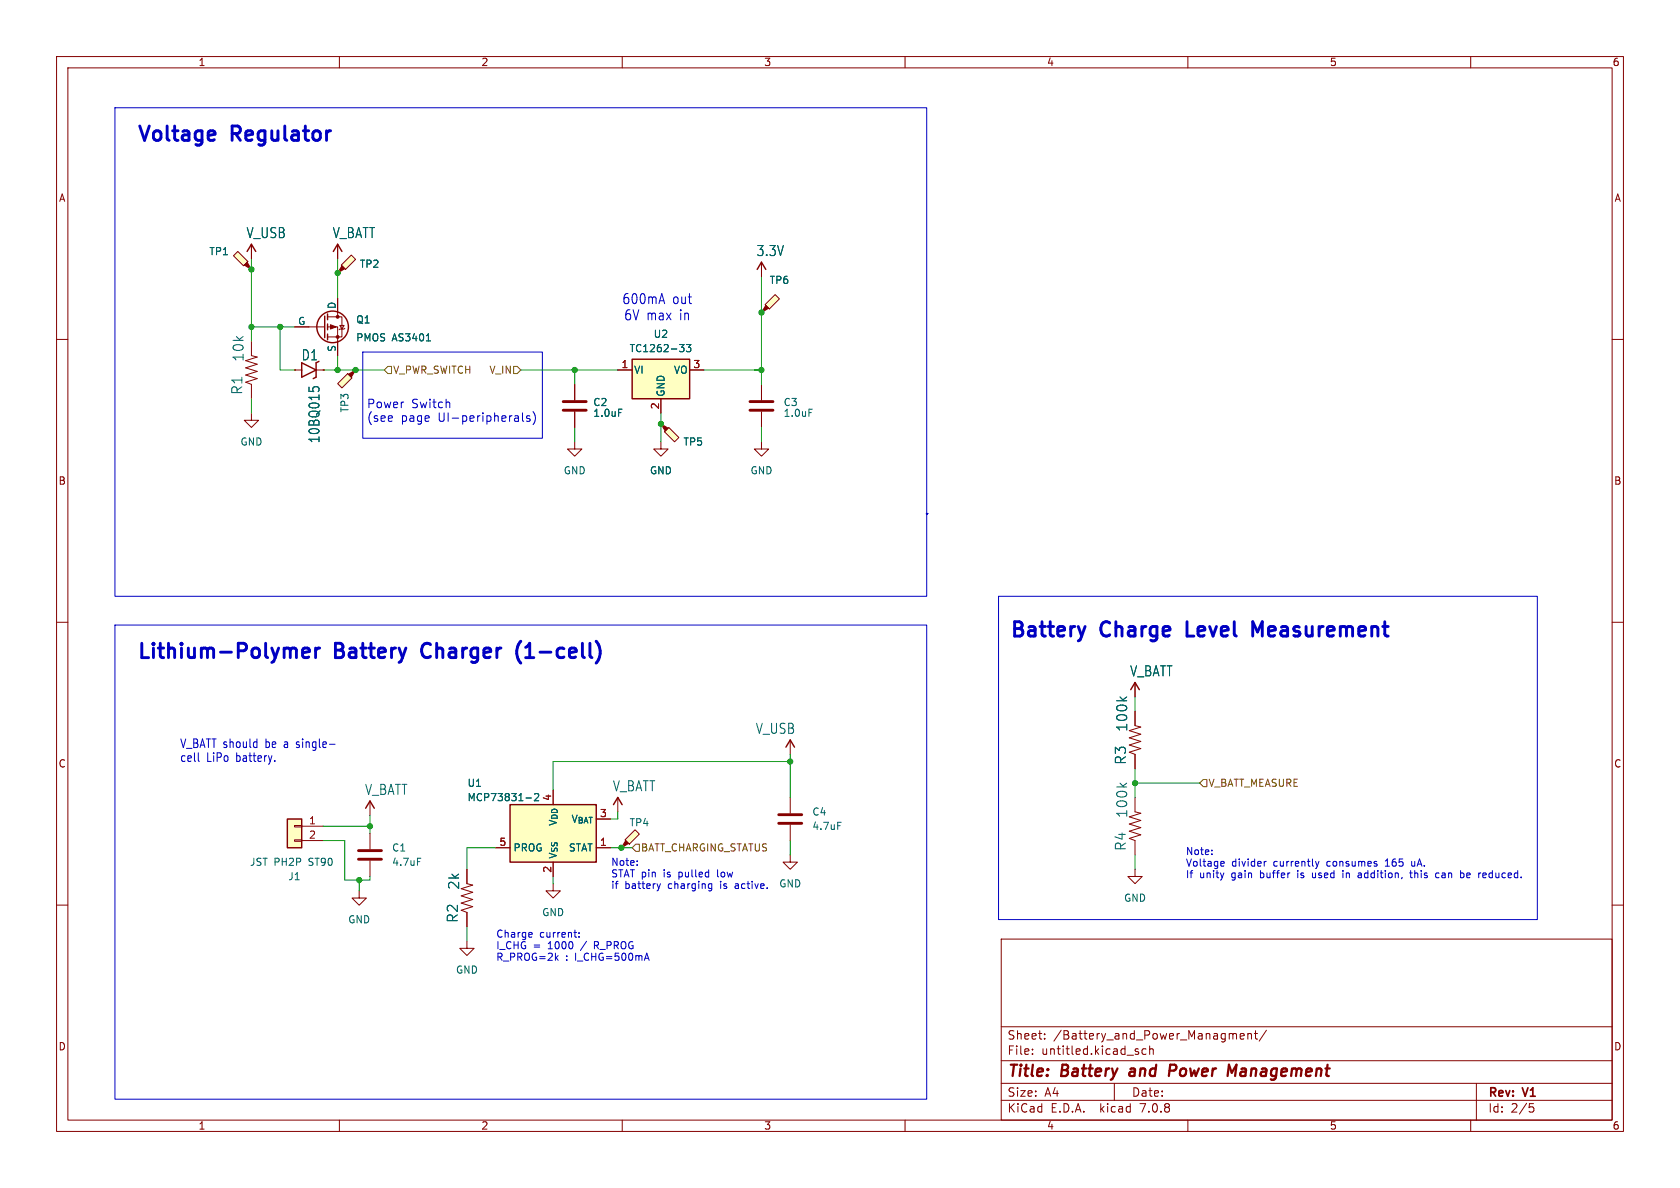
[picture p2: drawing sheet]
<svg xmlns="http://www.w3.org/2000/svg" width="297mm" height="210mm" viewBox="0 0 297 210" stroke-linecap="round" stroke-linejoin="round" font-family="sans-serif">
<g fill="none" stroke="#840000" stroke-width=".18">
<path d="M10 10h277v190h-277zM12 12h273v186h-273zM60 10v2M110 10v2M160 10v2M210 10v2M260 10v2M10 60h2M59.7 43.2v2.5M285 60h2M52.1 65.4h.1M52.1 65.4h1.2"/>
<path d="M55.9 65.4h1.2M57.1 65.4h.1M10 110h2M285 110h2M10 160h2M87.6 149.9h2.6M97.8 156.2v1.3h1.3l-1.3 1.3-1.3-1.3h1.3M97.8 152.4v2.5M105.4 149.9h2.5M109.2 141v2.5M200.7 153.7v1.2h1.2l-1.2 1.3-1.3-1.3h1.3M285 160h2"/>
<path d="M177 166h108v32h-108zM60 198v2M110 198v2M160 198v2M177 194.5h108M177 191.5h108M177 187.5h108M177 181.5h108M182.5 186.3v.1M182.5 185.5v.1M184.7 183.6v.1M184.7 182.8v.1"/>
<path d="M197 191.5v3M201.2 186v.3M202.6 185.5l-.4-.1-.3 .3v.4l.1 .2h.6M203.2 185.5l.3-.1 .3 .1 .1 .9M203.2 184.9v1.5M210 198v2M219.2 183.2l.8-.1-.1-.3-.4-.1-.3 .2 .1 .7h.6M220.6 182.8l.2-.1 .4 .1v.9M220.6 182.7v1M221.7 182.7h.6M222 182.2v1.3l.3 .2M223.9 182.1l-1.3 2"/>
<path d="M260 198v2M261 191.5v6.5M270.4 195.1h.7M270.5 195.7h.4l.3 .3-.2 .5-.5 .1"/>
</g>
<path d="M199.8 189.5l-.2 .4 .3 .3M207.6 188.2h-.7l-.3 2M207.7 189.2l-.9 .1M217.8 189.6l.8-1.4-.3 2" fill="none" stroke="#840000" stroke-width=".4"/>
<path d="M90.2 142.2h15.2v10.2h-15.2z" fill="#ffffc2" stroke="#ffffc2" stroke-width=".18"/>
<path d="M58.9 44.5l.8-1.3 .8 1.3M53.3 64.1l2.6 1.3-2.6 1.3zM56.4 63.9l-.5 .2v2.6l-.5 .2M90.2 142.2h15.2v10.2h-15.2zM108.5 142.2l.7-1.2 .8 1.2" fill="none" stroke="#840000" stroke-width=".25"/>
<path d="M54.6 68.4v.8M55.3 69v-.3l.3-.3 .7 .1 .1 .5M93 141.1h1M94.5 140.4l.5-.1 .2 .3-.7 .9h.7" fill="none" stroke="#006464" stroke-width=".18"/>
<path d="M61.5 66l.7 .8-1.7 1.8-.8-.8z" fill="#ffffc2"/>
<path d="M61.6 66.2l1.3-.8-.8 1.3z" fill="#840000" stroke="#840000" stroke-width=".18"/>
<g fill="none" stroke="#840000" stroke-width=".18">
<path d="M44.4 73v1.3h1.3l-1.3 1.3-1.2-1.3h1.2M44.4 60.3v2.6l1.1 .2-2.1 .7 2.1 .6-2.1 .6 2.1 .7-2.1 .6 2.1 .6-2.1 .7 1 .3v2.6M61.5 66l.7 .8-1.7 1.8-.8-.8zM62.9 65.4h.1M134.6 78.1v1.3h1.3l-1.3 1.2-1.3-1.2h1.3M139.7 130.8v2.6M52.1 148.5h1.2v.2h-1.2zM52.1 145.9h1.2v.3h-1.2zM53.3 146.1h3.8M53.3 148.6h3.8M63.5 157.5v1.3h1.3l-1.3 1.2-1.3-1.2h1.3M65.4 141.6v2.5"/>
<path d="M139.7 141v2.8M139.7 145.8v2.8M200.7 141v2.5l1 .3-2.1 .6 2.1 .6-2.1 .7 2.1 .6-2.1 .6 2.1 .7-2.1 .6 1.1 .4v2.5"/>
</g>
<path d="M138.9 132.1l.8-1.3 .8 1.3M50.8 144.8h2.5v5.1h-2.5zM64.6 142.9l.8-1.3 .8 1.3" fill="none" stroke="#840000" stroke-width=".25"/>
<path d="M50.8 144.8h2.5v5.1h-2.5z" fill="#ffffc2" stroke="#ffffc2" stroke-width=".18"/>
<path d="M137.7 145.5h4M137.7 144h4" fill="none" stroke="#840000" stroke-width=".51"/>
<path d="M148.1 145.4h.6" fill="none" stroke="#006464" stroke-width=".18"/>
<path d="M135.3 53.8l1.7-1.7 .8 .7-1.8 1.8z" fill="#ffffc2"/>
<path d="M135.4 54l.5 .5-1.3 .7z" fill="#840000" stroke="#840000" stroke-width=".18"/>
<path d="M134.6 55.2h.1M134.6 46.4v2.5M135.3 53.8l1.7-1.7 .8 .7-1.8 1.8zM101.6 78.1v1.3h1.3l-1.3 1.2-1.3-1.2h1.3M134.6 67.9v2.8M134.6 72.8v2.8" fill="none" stroke="#840000" stroke-width=".18"/>
<path d="M132.6 72.5h4.1M132.6 71h4.1" fill="none" stroke="#840000" stroke-width=".51"/>
<path d="M143 72.3h.6" fill="none" stroke="#006464" stroke-width=".18"/>
<path d="M133.9 47.6l.7-1.2 .8 1.2" fill="none" stroke="#840000" stroke-width=".25"/>
<path d="M117.5 76.3l.7-.7 1.8 1.7-.7 .8z" fill="#ffffc2"/>
<path d="M116.8 74.9l1.3 .8-.5 .5z" fill="#840000" stroke="#840000" stroke-width=".18"/>
<path d="M101.6 67.9v2.8M101.6 72.8v2.8M109.2 65.4h2.6M116.8 74.9h.1M116.8 78.1v1.3h1.3l-1.3 1.2-1.2-1.2h1.2M116.8 70.5v2.5M117.5 76.3l.7-.7 1.8 1.7-.7 .8zM121.9 65.4h2.6" fill="none" stroke="#840000" stroke-width=".18"/>
<path d="M111.8 63.5h10.1v7h-10.1z" fill="#ffffc2" stroke="#ffffc2" stroke-width=".18"/>
<path d="M111.8 63.5h10.1v7h-10.1z" fill="none" stroke="#840000" stroke-width=".25"/>
<path d="M109.4 72.3h.6M120.1 60.9h.8l-.4 .5 .4 .1v.4l-.2 .3h-.4M121.3 60.9h.8l-.4 .5 .4 .1v.6l-.2 .1-.6-.1" fill="none" stroke="#006464" stroke-width=".18"/>
<path d="M99.6 72.5h4M99.6 71h4" fill="none" stroke="#840000" stroke-width=".51"/>
<path d="M41.3 45.2l.7-.7 1.8 1.7-.7 .8z" fill="#ffffc2"/>
<path d="M43.2 46.9l.5-.5 .7 1.2z" fill="#840000" stroke="#840000" stroke-width=".18"/>
<path d="M41.3 45.2l.7-.7 1.8 1.7-.7 .8zM44.4 47.6h.1M44.4 43.2v2.5M200.7 125.7v2.6l1 .2-2.1 .7 2.1 .6-2.1 .6 2.1 .7-2.1 .6 2.1 .6-2.1 .7 1.1 .4v2.5M200.7 120.7v2.5" fill="none" stroke="#840000" stroke-width=".18"/>
<path d="M43.7 44.5l.7-1.3 .8 1.3M199.9 121.9l.8-1.2 .7 1.2" fill="none" stroke="#840000" stroke-width=".25"/>
<path d="M60.3 46.9l1.8-1.8 .8 .7-1.8 1.8z" fill="#ffffc2"/>
<g fill="#840000" stroke="#840000" stroke-width=".18">
<path d="M60.5 47l.5 .5-1.3 .8z"/>
<path d="M58.4 57.4l1 .4-1 .4z"/>
<circle cx="59.7" cy="59.6" r=".25"/>
<circle cx="59.7" cy="56" r=".25"/>
</g>
<path d="M52.1 57.8h5.3M57.9 57.8h1.8v5.1M57.9 56h2.6v3.6h-2.6M59.7 48.3h.1M59.7 52.7v3.3M60.1 57.5h.7l-.3 .7zM60.3 46.9l1.8-1.8 .8 .7-1.8 1.8zM61 58l-.2 .2h-.7l-.2 .1M82.5 153.7v2.5l1.1 .3-2.1 .6 2.1 .6-2.1 .7 2.1 .6-2.1 .6 2.1 .7-2.1 .6 1 .4v2.5" fill="none" stroke="#840000" stroke-width=".18"/>
<g fill="none" stroke="#840000" stroke-width=".25">
<path d="M57.4 55.9v3.8M57.9 55.5v1M57.9 57.3v1M57.9 59.1v1"/>
<circle cx="58.8" cy="57.8" r="2.79"/>
</g>
<path d="M75.4 60.3h.7" fill="none" stroke="#006464" stroke-width=".18"/>
<path d="M110.5 148.5l1.8-1.8 .7 .7-1.7 1.8z" fill="#ffffc2"/>
<path d="M110.6 148.6l.5 .5-1.2 .8z" fill="#840000" stroke="#840000" stroke-width=".18"/>
<g fill="none" stroke="#840000" stroke-width=".18">
<path d="M44.4 47.6h.1M44.4 43.2v2.5M52.1 57.8h2.5M59.7 48.3h.1M59.7 43.2v2.5M59.7 52.7v2.5M134.6 55.2h.1M134.6 46.4v2.5M52.1 65.4h.1M57.1 65.4h.1M59.7 60.3v2.6M101.6 67.9v2.8"/>
<path d="M101.6 72.8v2.8M109.2 65.4h2.6M116.8 74.9h.1M116.8 70.5v2.5M121.9 65.4h2.6M200.7 120.7v2.5M200.7 125.7v2.6M200.7 133.4v2.5M65.4 147.3v2.8M65.4 152.1v2.8M82.5 153.7v2.5M87.6 149.9h2.6"/>
<path d="M97.8 152.4v2.5M105.4 149.9h2.5M109.9 149.9h.1M110.5 148.5l1.8-1.8 .7 .7-1.7 1.8zM139.7 151.1v1.3h1.3l-1.3 1.3-1.3-1.3h1.3M82.5 166.4v1.2h1.3l-1.3 1.3-1.2-1.3h1.2M82.5 161.3v2.5"/>
</g>
<path d="M63.4 151.9h4M63.4 150.4h4" fill="none" stroke="#840000" stroke-width=".51"/>
<path d="M54.6 68.4v.8M55.3 69v-.3l.3-.3 .7 .1 .1 .5M75.4 60.3h.7M109.4 72.3h.6M120.1 60.9h.8l-.4 .5 .4 .1v.4l-.2 .3h-.4M121.3 60.9h.8l-.4 .5 .4 .1v.6l-.2 .1-.6-.1M73.8 151.7h.6M93 141.1h1M94.5 140.4l.5-.1 .2 .3-.7 .9h.7" fill="none" stroke="#006464" stroke-width=".18"/>
<path d="M68.6 64.8h.6v1.2h-.6l-.7-.6zM90.8 64.8h.6l.7 .6-.7 .6h-.6zM212.7 137.8h.7v1.3h-.7l-.6-.7zM112.4 149.2h.6v1.3h-.6l-.6-.6z" fill="none" stroke="#725600" stroke-width=".18"/>
<g fill="none" stroke="#0000c2" stroke-width=".18">
<path d="M20.3 19.1h143.5v86.3h-143.5zM117 51.9l.5 1.8M64.1 62.2h31.8v15.3h-31.8zM79.4 71.1l.1 1M92.4 73v1.3l.2 .2M93.7 73.6l-.4-.1-.2 .2 .1 .2 .5 .2v.3h-.6M94.2 72.8a1.72 1.72 0 0 1 0 2.3M163.8 90.8h.1M20.3 110.5h143.5v83.8h-143.5zM176.5 105.4h95.3v57.2h-95.3zM35.1 134.4l.1 .2M45.3 131.1l.1 .1"/>
<path d="M45.4 130.6v1.5M45.4 132.1h-.1M48.6 134.5v.1M58.3 131.6h.9M112.6 152.9v.1M112.6 152.2v.1M116.8 156.2l-.3 .9M125.5 156.2l.3 .1M125.8 156.2v1l-.1 .2-.3 .1M125.8 157l-.3 .1M214.2 151v.1M214.2 150.3v.1"/>
<path d="M216 152.3h.4v.3l-.6 .1M216.4 153.1h-.4M223.9 152.3l-.3 .1M232 154.3v.7l.2 .2M232.6 152.3l.3 .8M232.9 153.1l-.2 .4M233.2 152.3l-.3 .8M237.4 153.9v.1M237.4 154.3v.9M240.1 155l.2 .2 .4-.1M240.1 154.4h.5M240.7 154.6l-.4 .1-.2 .2"/>
<path d="M243.4 152.8v.3M244.9 153.1h.7M245 152.1l-.1 .1M249.2 154.3h.5M249.4 153.9v1.1l.3 .2M249.6 152.3v.6l.1 .2M253.9 155l.1 .2 .4-.1M254.4 154.4l-.4-.1-.1 .1M258.6 154.3l.2 .3v.3l-.2 .3M259.4 154.4v.7M259.9 154.6l-.6 .1M262.3 154.3l.4 .1v.2l-.6 .1"/>
<path d="M262.7 155.1l-.4 .1M93.9 164.8l.2 .3-.6 .2M94 165.6l-.1 .1M98.3 169.3l.4 .5M98.7 168.9l-.5 .5M101.5 164.8h.4M101.8 165.7h.1M102.4 165.6v.1M102.4 164.9v.1M114 169.4h.6M114.3 168.5l.5 1.3"/>
</g>
<path d="M53.5 115.4l1.2-.2-.1-.5-.7-.1-.4 .3v1l.1 .2 .3 .2 .7-.2M55.8 114.6v1.7M56.5 114.6a.65 .65 0 0 0-.7 .4M74.8 114.1a1.76 1.76 0 0 0 0 1.8M92.1 113.3a2.91 2.91 0 0 0 0 3.9M105.9 114.1a3 3 0 0 1 0 2.4M191.8 110.7l-.6 1.7M209.9 109.9v2.5h1.2M223.2 109.9l-.9 1.8-.8-1.8v2.5" fill="none" stroke="#0000c2" stroke-width=".51"/>
<circle cx="163.8" cy="90.8" r=".08" fill="#0000c2" stroke="#0000c2" stroke-width=".18"/>
<g fill="none" stroke="#009600" stroke-width=".18">
<path d="M44.4 45.7v14.6M44.4 57.8h7.7M49.5 57.8v7.6h2.6M59.7 45.7v7M134.6 48.9v19M44.4 70.5v2.5M57.1 65.4h10.8M59.7 62.9v2.5M92.1 65.4h17.1M101.6 65.4v2.5M101.6 75.6v2.5M116.8 73v5.1"/>
<path d="M124.5 65.4h10.1M134.6 75.6v2.5M139.7 134.6h-41.9v5.1M139.7 133.4v7.6M200.7 123.2v2.5M200.7 135.9v5.1M200.7 138.4h11.4M57.1 146.1h8.3M57.1 148.6h3.9v7h4.4v-.7M63.5 155.6v1.9M65.4 144.1v3.2M87.6 149.9h-5.1v3.8"/>
<path d="M97.8 154.9v1.3M107.9 149.9h3.9M109.2 143.5v1.3h-1.3M139.7 148.6v2.5M200.7 151.1v2.6M82.5 163.8v2.6"/>
</g>
<g fill="#009600" stroke="#009600" stroke-width=".18">
<circle cx="101.6" cy="65.4" r=".46"/>
<circle cx="44.4" cy="57.8" r=".46"/>
<circle cx="44.4" cy="47.6" r=".46"/>
<circle cx="49.5" cy="57.8" r=".46"/>
<circle cx="59.7" cy="65.4" r=".46"/>
<circle cx="59.7" cy="48.3" r=".46"/>
<circle cx="62.9" cy="65.4" r=".46"/>
<circle cx="139.7" cy="134.6" r=".46"/>
<circle cx="200.7" cy="138.4" r=".46"/>
<circle cx="65.4" cy="146.1" r=".46"/>
<circle cx="63.5" cy="155.6" r=".46"/>
<circle cx="134.6" cy="55.2" r=".46"/>
<circle cx="116.8" cy="74.9" r=".46"/>
<circle cx="134.6" cy="65.4" r=".46"/>
<circle cx="109.9" cy="149.9" r=".46"/>
</g>
<g font-size="3.5" fill="#0000c2">
<text x="24.1" y="25.2">Voltage</text>
<text x="41.1" y="25.2">Regulator</text>
<text x="178.4" y="112.8">Battery</text>
<text x="194.8" y="112.8">Charge</text>
<text x="210.9" y="112.8">Level</text>
<text x="223.6" y="112.8">Measurement</text>
<text x="24.1" y="116.6">Lithium-Polymer</text>
<text x="59.4" y="116.6">Battery</text>
<text x="75.8" y="116.6">Charger</text>
<text x="93.5" y="116.6">(1-cell)</text>
</g>
<g font-size="2.8" fill="#840000">
<text x="178" y="190.9">Title:</text>
<text x="187.7" y="190.9">Battery</text>
<text x="200.6" y="190.9">and</text>
<text x="208.3" y="190.9">Power</text>
<text x="219.5" y="190.9">Management</text>
</g>
<g font-size="2.5" fill="#006464">
<text x="43.5" y="42.3">V_USB</text>
<text x="58.7" y="42.3">V_BATT</text>
<text x="133.7" y="45.5">3.3V</text>
<text x="43.3" y="64" transform="rotate(-90 43.3 64)">10k</text>
<text x="53.2" y="63.9">D1</text>
<text x="43.1" y="69.9" transform="rotate(-90 43.1 69.9)">R1</text>
<text x="56.7" y="78.4" transform="rotate(-90 56.7 78.4)">10BQ015</text>
<text x="199.7" y="119.8">V_BATT</text>
<text x="133.5" y="129.9">V_USB</text>
<text x="199.5" y="129.4" transform="rotate(-90 199.5 129.4)">100k</text>
<text x="199.3" y="135.3" transform="rotate(-90 199.3 135.3)">R3</text>
<text x="64.4" y="140.7">V_BATT</text>
<text x="108.3" y="140.1">V_BATT</text>
<text x="199.5" y="144.7" transform="rotate(-90 199.5 144.7)">100k</text>
<text x="199.3" y="150.5" transform="rotate(-90 199.3 150.5)">R4</text>
<text x="81.4" y="157.4" transform="rotate(-90 81.4 157.4)">2k</text>
<text x="81.2" y="163.2" transform="rotate(-90 81.2 163.2)">R2</text>
</g>
<g font-size="2.5" fill="#0000c2">
<text x="109.9" y="54.1">600mA</text>
<text x="110.3" y="56.9">6V max</text>
<text x="118.9" y="54.1">out</text>
<text x="120.2" y="56.9">in</text>
</g>
<g font-size="2.1" fill="#0000c2">
<text x="64.8" y="72.3">Power</text>
<text x="64.8" y="74.7">(see</text>
<text x="70.9" y="74.7">page</text>
<text x="72.7" y="72.3">Switch</text>
<text x="77.5" y="74.7">UI-peripherals)</text>
<text x="31.7" y="132.5">V_BATT should</text>
<text x="31.7" y="135">cell</text>
<text x="36.5" y="135">LiPo</text>
<text x="41.8" y="135">battery.</text>
<text x="47" y="132.5">be a single-</text>
</g>
<g font-size="2.1" fill="#840000">
<text x="178" y="184">Sheet:</text>
<text x="186.2" y="184">/Battery_and_Power_Managment/</text>
<text x="178" y="186.7">File:</text>
<text x="184.1" y="186.7">untitled.kicad_sch</text>
<text x="178" y="196.9">KiCad</text>
<text x="178" y="194.1">Size:</text>
<text x="184.7" y="194.1">A4</text>
<text x="185.7" y="196.9">E.D.A.</text>
<text x="194.6" y="196.9">kicad</text>
<text x="200" y="194.1">Date:</text>
<text x="201.8" y="196.9">7.0.8</text>
<text x="263" y="194.3">Rev:</text>
<text x="263" y="196.9">Id:</text>
<text x="267.1" y="196.9">2/5</text>
<text x="269.4" y="194.3">V1</text>
</g>
<g font-size="1.8" fill="#840000">
<text x="35" y="11.9">1</text>
<text x="85" y="11.9">2</text>
<text x="135" y="11.9">3</text>
<text x="185" y="11.9">4</text>
<text x="235" y="11.9">5</text>
<text x="285" y="11.9">6</text>
<text x="10.3" y="35.9">A</text>
<text x="285.3" y="35.9">A</text>
<text x="10.3" y="85.9">B</text>
<text x="285.3" y="85.9">B</text>
<text x="10.3" y="135.9">C</text>
<text x="285.3" y="135.9">C</text>
<text x="10.3" y="185.9">D</text>
<text x="285.3" y="185.9">D</text>
<text x="35" y="199.9">1</text>
<text x="85" y="199.9">2</text>
<text x="135" y="199.9">3</text>
<text x="185" y="199.9">4</text>
<text x="235" y="199.9">5</text>
<text x="285" y="199.9">6</text>
</g>
<g font-size="1.8" fill="#006464">
<text x="36.9" y="45.3">TP1</text>
<text x="63.5" y="47.5">TP2</text>
<text x="136" y="50.4">TP6</text>
<text x="52.6" y="57.5">G</text>
<text x="59.4" y="54.7" transform="rotate(-90 59.4 54.7)">D</text>
<text x="62.9" y="57.4">Q1</text>
<text x="115.5" y="59.9">U2</text>
<text x="59.4" y="62.3" transform="rotate(-90 59.4 62.3)">S</text>
<text x="62.9" y="60.6">PMOS AS3401</text>
<text x="111.2" y="62.5">TC1262-33</text>
<text x="104.8" y="72">C2</text>
<text x="112" y="66.3">VI</text>
<text x="117.7" y="70.2" transform="rotate(-90 117.7 70.2)">GND</text>
<text x="119" y="66.3">VO</text>
<text x="138.4" y="72">C3</text>
<text x="61.8" y="73" transform="rotate(-90 61.8 73)">TP3</text>
<text x="104.8" y="73.9">1.0uF</text>
<text x="138.4" y="73.9">1.0uF</text>
<text x="42.4" y="79">GND</text>
<text x="120.7" y="79">TP5</text>
<text x="99.6" y="84">GND</text>
<text x="114.8" y="84">GND</text>
<text x="132.6" y="84">GND</text>
<text x="82.6" y="139.3">U1</text>
<text x="82.6" y="141.8">MCP73831-2</text>
<text x="100.9" y="145.6">V_{BAT}</text>
<text x="111.2" y="146.3">TP4</text>
<text x="143.5" y="144.4">C4</text>
<text x="143.5" y="146.9">4.7uF</text>
<text x="44.1" y="153.3">JST PH2P</text>
<text x="50.9" y="155.8">J1</text>
<text x="54.7" y="153.3">ST90</text>
<text x="69.2" y="150.7">C1</text>
<text x="69.2" y="153.3">4.7uF</text>
<text x="90.7" y="150.7">PROG</text>
<text x="98.7" y="151.9" transform="rotate(-90 98.7 151.9)">V_{SS}V_{DD}</text>
<text x="100.5" y="150.7">STAT</text>
<text x="137.7" y="157.1">GND</text>
<text x="198.6" y="159.6">GND</text>
<text x="61.5" y="163.4">GND</text>
<text x="95.8" y="162.2">GND</text>
<text x="80.5" y="172.3">GND</text>
</g>
<g font-size="1.8" fill="#a90000">
<text x="109.8" y="65.2">1</text>
<text x="122.5" y="65.2">3</text>
<text x="116.6" y="72.5" transform="rotate(-90 116.6 72.5)">2</text>
<text x="97.5" y="141.7" transform="rotate(-90 97.5 141.7)">4</text>
<text x="54.5" y="145.8">1</text>
<text x="54.5" y="148.3">2</text>
<text x="88.2" y="149.6">5</text>
<text x="106" y="149.6">1</text>
<text x="106" y="144.5">3</text>
<text x="97.5" y="154.4" transform="rotate(-90 97.5 154.4)">2</text>
</g>
<g font-size="1.8" fill="#725600">
<text x="69.4" y="66.3">V_PWR_SWITCH</text>
<text x="86.4" y="66.3">V_IN</text>
<text x="213.6" y="139.3">V_BATT_MEASURE</text>
<text x="113.2" y="150.7">BATT_CHARGING_STATUS</text>
</g>
<g font-size="1.8" fill="#0000c2">
<text x="107.9" y="153.1">Note:</text>
<text x="107.9" y="155.2">STAT pin</text>
<text x="117.4" y="155.2">is</text>
<text x="120.2" y="155.2">pulled</text>
<text x="127.3" y="155.2">low</text>
<text x="209.5" y="151.2">Note:</text>
<text x="209.5" y="153.3">Voltage</text>
<text x="209.5" y="155.3">If</text>
<text x="212.1" y="155.3">unity</text>
<text x="217.7" y="153.3">divider</text>
<text x="217.8" y="155.3">gain</text>
<text x="223" y="155.3">buffer</text>
<text x="225.3" y="153.3">currently</text>
<text x="229.8" y="155.3">is</text>
<text x="232.6" y="155.3">used</text>
<text x="234.8" y="153.3">consumes</text>
<text x="238.2" y="155.3">in</text>
<text x="241.1" y="155.3">addition,</text>
<text x="245.4" y="153.3">165</text>
<text x="250.2" y="153.3">uA.</text>
<text x="250.6" y="155.3">this</text>
<text x="255.3" y="155.3">can</text>
<text x="259.8" y="155.3">be</text>
<text x="263.3" y="155.3">reduced.</text>
<text x="107.9" y="157.2">if</text>
<text x="110.5" y="157.2">battery</text>
<text x="118.2" y="157.2">charging</text>
<text x="127.6" y="157.2">is</text>
<text x="130.4" y="157.2">active.</text>
<text x="87.6" y="165.8">Charge</text>
<text x="87.6" y="167.9">I_CHG =</text>
<text x="95.4" y="165.8">current:</text>
<text x="97" y="167.9">1000</text>
<text x="103" y="167.9">/</text>
<text x="105.5" y="167.9">R_PROG</text>
<text x="87.6" y="169.9">R_PROG=2k</text>
<text x="100" y="169.9">:</text>
<text x="101.8" y="169.9">I_CHG=500mA</text>
</g>
</svg>
